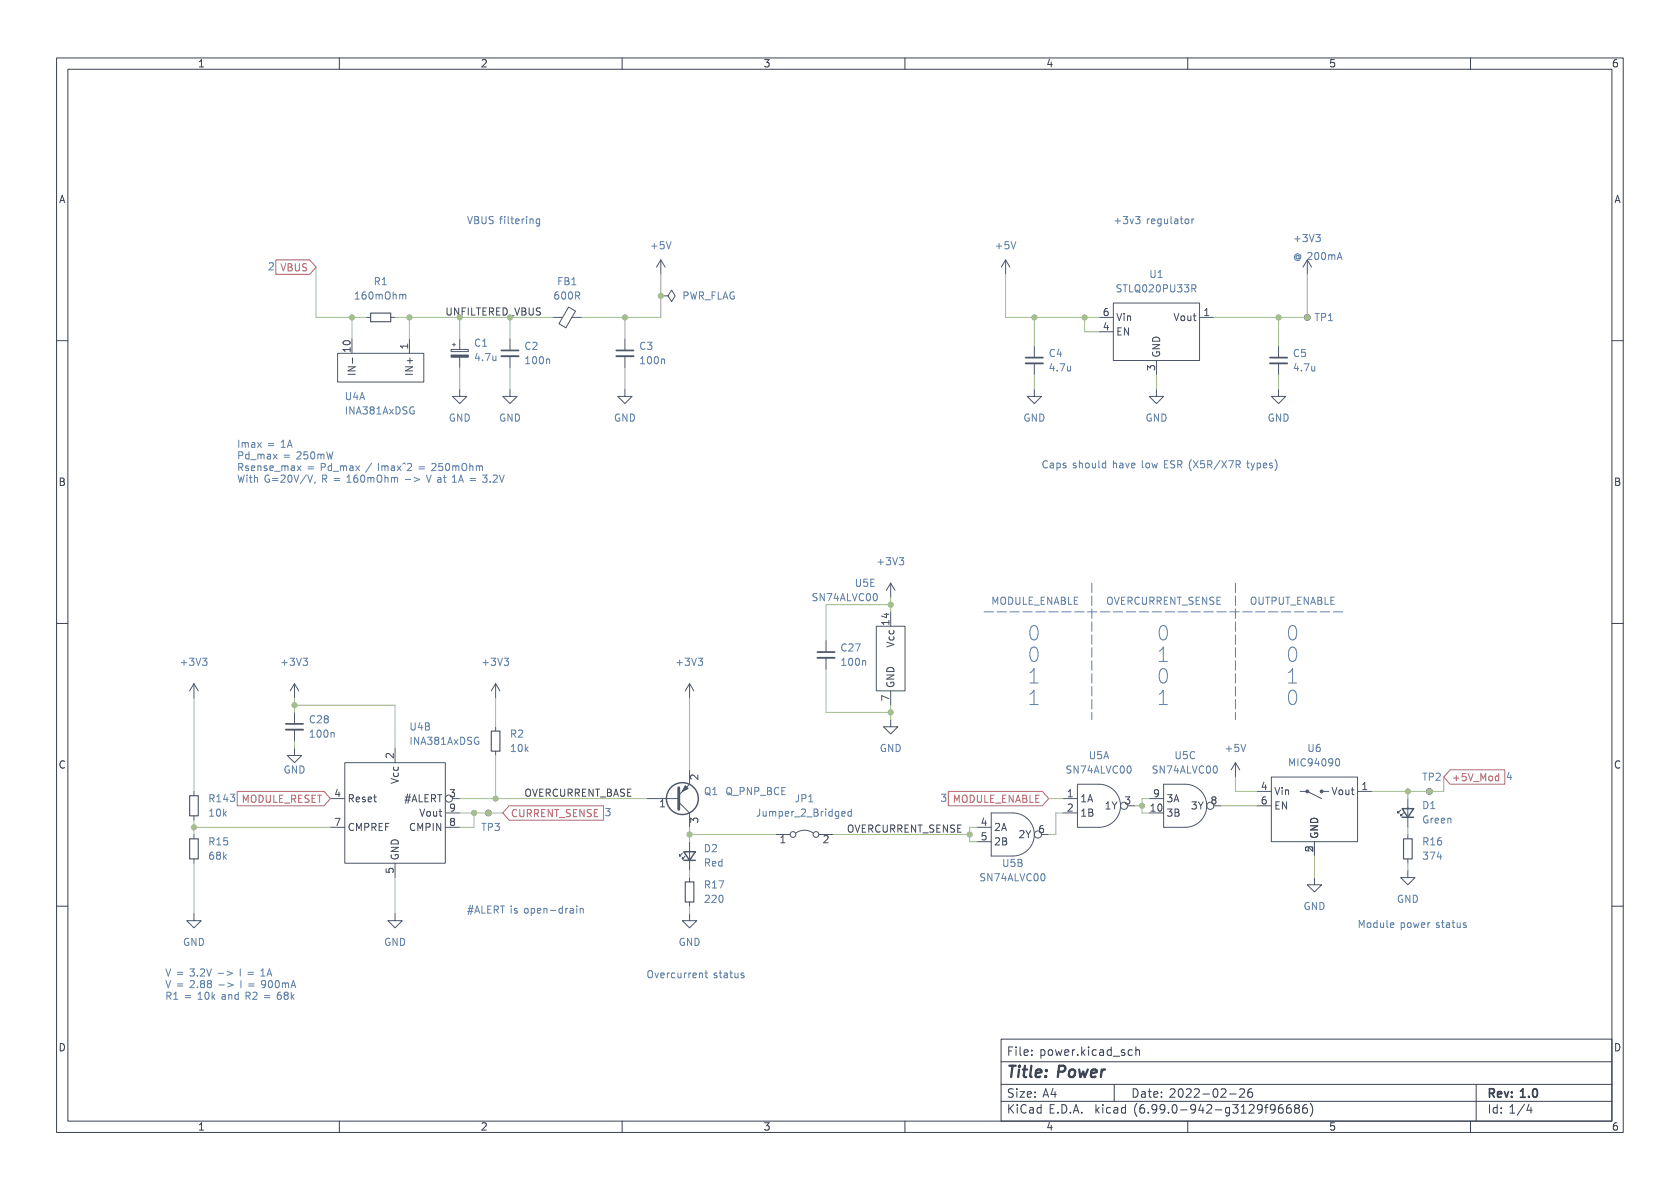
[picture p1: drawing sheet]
<svg xmlns="http://www.w3.org/2000/svg" width="297mm" height="210mm" viewBox="0 0 297 210" stroke-linecap="round" stroke-linejoin="round" font-family="sans-serif">
<path d="M0 .2h297v210.1h-297z" fill="#fff" stroke="#fff" stroke-width=".18"/>
<g fill="none" stroke="#3b4252" stroke-width=".18">
<path d="M10 10.2h277v190.1h-277zM12 12.2h273v186.1h-273zM60 10.2v2M110 10.2v2M160 10.2v2M210 10.2v2M260 10.2v2M10 60.2h2M285 60.2h2M10 110.2h2M285 110.2h2M10 160.2h2"/>
<path d="M285 160.2h2M60 198.3v2M110 198.3v2M160 198.3v2M177 183.8h108v14.5h-108zM177 194.8h108M177 191.8h108M177 187.8h108M185.8 193.5h1M186.5 193v1M197 191.8v3M198.5 186.1l.3 .1 .1 .2-.2 .2h-.3"/>
<path d="M198.5 185.6l.3 .1M200.2 185.7l-.4-.1-.3 .3v.4l.1 .3h.6M200.8 185.8l.2-.2 .4 .1 .1 .9M200.8 185.1v1.5M210 198.3v2M217.4 193.5h1.1M219.2 192.7l.6-.2 .2 .2v.3l-.9 1h.9M221.3 192.5a.59 .59 0 0 0-.7 .7v.5l.2 .3h.4l.2-.1 .1-.5-.2-.2-.4-.1-.3 .3M223.2 196l-.3 .3-.4-.1-.2-.2 .2-.6 .4-.1 .2 .2a.99 .99 0 0 1-.4 1.3h-.2M223.6 195.8h.6M224.2 195.3l-.4 .2v1.3M225.5 196l-.3 .3h-.3l-.3-.3 .1-.6 .5-.1 .2 .2a.99 .99 0 0 1-.4 1.3h-.3"/>
<path d="M226.7 195.3a.59 .59 0 0 0-.7 .7v.5l.2 .3h.4l.2-.1 .1-.5-.2-.2-.4-.1-.3 .3M228.2 195.3a.59 .59 0 0 0-.7 .7v.5l.1 .3h.4l.2-.1 .1-.5-.1-.2-.5-.1-.2 .3M229.2 196l-.3 .3 .1 .4 .2 .1h.4l.1-.3v-.4l-.2-.1M229.2 196l-.3-.3 .3-.4 .4 .1 .1 .2-.2 .4M229.2 196h.3M231 195.3a.59 .59 0 0 0-.7 .7v.5l.2 .3h.4l.2-.1 .1-.5-.2-.2-.4-.1-.3 .3M231.7 195.1a1.72 1.72 0 0 1 0 2.3M260 198.3v2M261 191.8v6.5M269.5 195.3l-1.2 1.9M270.3 195.3l-.3 1h.9M270.7 195.8v1"/>
</g>
<path d="M271.6 192.6l.2 .5-.2 .9" fill="none" stroke="#3b4252" stroke-width=".3"/>
<path d="M195.4 189.1l-.4 .1" fill="none" stroke="#3b4252" stroke-width=".4"/>
<g fill="none" stroke="#4c566a" stroke-width=".18">
<path d="M64.8 56.1h.7M69.1 56.1h.7M72.4 59.9v2.6M81.3 59.9v1.9M90.2 59.9v2.1M97.8 56.1h1.6M100.5 54.3l1.3 .7-1.7 3-1.3-.8zM101.1 56.1h1.8M110.5 59.9v2.1M116.8 52.3h1.3l.6 1 .7-1-.7-1-.6 1M116.8 52.3h.1M116.8 46l-.7 1.2"/>
<path d="M116.8 46v2.5M116.8 46l.8 1.2M177.8 46l-.8 1.2M177.8 46v2.5M177.8 46l.8 1.2M194.3 56.1h2.5M194.3 58.7h2.5M196.8 53.6h15.3v10.1h-15.3zM212.1 56.1h2.5M231.1 56.1h.1M231.1 46l-.7 1.2M231.1 46v2.5"/>
<path d="M231.1 46l.8 1.2M59.7 62.5h15.2v5.1h-15.2zM79.8 61.8h3v.4h-3zM80 61h.5M80.3 60.7v.5M81.3 68.8v1.3h1.2l-1.2 1.3-1.3-1.3h1.3M81.3 63.2v1.8M90.2 68.8v1.3h1.2l-1.2 1.3-1.3-1.3h1.3M90.2 63v2M110.5 68.8v1.3h1.3l-1.3 1.3-1.3-1.3h1.3M110.5 63v2M182.9 68.8v1.3h1.2l-1.2 1.3-1.3-1.3h1.3"/>
<path d="M182.9 61.2v2M182.9 64.3v2M204.5 68.8v1.3h1.2l-1.2 1.3-1.3-1.3h1.3M204.5 63.7v2.6M226.1 68.8v1.3h1.2l-1.2 1.3-1.3-1.3h1.3M226.1 61.2v2M226.1 64.3v2M146 113.3v2M146 116.3v2.1M154.9 110.7h5.1v11.5h-5.1zM157.5 103.1v2.6M157.5 103.1l-.8 1.3"/>
<path d="M157.5 103.1l.7 1.3M34.3 120.9l-.8 1.3M34.3 120.9v2.5M34.3 139.9v.8M34.3 120.9l.8 1.3M52.1 132.3v1.3h1.2l-1.2 1.3-1.3-1.3h1.3M52.1 120.9l-.8 1.3M52.1 120.9v2.5M52.1 126v2M52.1 129v2.1M52.1 120.9l.7 1.3M61 134.9h17.7v17.7h-17.7z"/>
<path d="M69.8 132.3v2.6M87.6 120.9l-.7 1.3M87.6 120.9v2.5M87.6 128.5v.8M87.6 132.8v.8M87.6 120.9l.8 1.3M121.9 136.1v2.6l-1.9 1.9M121.9 120.9v2.5M121.9 120.9l-.7 1.3M121.9 120.9l.8 1.3M157.5 127.2v1.3h1.2l-1.2 1.3-1.3-1.3h1.3M157.5 122.2v2.5"/>
<path d="M190.5 138.7h3.8a3.8 3.8 0 0 1 3.8 3.8 3.8 3.8 0 0 1-3.8 3.8h-3.8zM205.7 138.7h3.8a3.8 3.8 0 0 1 3.9 3.8 3.8 3.8 0 0 1-3.9 3.8h-3.8zM218.4 134.9l-.7 1.2M218.4 134.9v2.5M218.4 134.9l.8 1.2M222.2 139.9h2.6M224.8 137.4h15.2v11.4h-15.2zM229.9 139.9h1.2l2.6 1.3M233.7 139.9h1.2M240 139.9h2.6M252.7 139.9h.1M34.3 144.3v.7"/>
<path d="M34.3 147.6v.7M34.3 151.9v.7M58.4 146.3h2.6M58.4 141.2h2.6M69.8 152.6v2.6M78.7 146.3h2.6M78.7 143.8h2.6M80 141.2h1.3M86.4 143.8h.1M114.3 141.2h5.7M120 141.9l1.9 1.9v2.5M120.6 150.9l-.5 .5v-.3v.3h.3"/>
<path d="M121.2 151.4l-.6 .5v-.3v.3h.3M121.9 148.8v5.1M121.9 155.2v.8M121.9 159.5v.8M137.2 147.6h2.5M140.7 147.3a2.54 2.54 0 0 1 3.1 0M144.8 147.6h2.5M172.7 146.3h2.6M172.7 148.8h2.6M175.3 143.8h3.8a3.8 3.8 0 0 1 3.8 3.8 3.8 3.8 0 0 1-3.8 3.8h-3.8zM184.1 147.6h1.3M188 141.2h2.5"/>
<path d="M188 143.8h2.5M199.4 142.5h1.3M203.2 141.2h2.5M214.6 142.5h1.3M222.2 142.5h2.6M232.4 155.2v1.3h1.3l-1.3 1.2-1.3-1.2h1.3M232.4 148.8v2.6M247.6 143.3l-.5 .5v-.3v.3h.3M248.2 143.8l-.6 .5v-.3v.3h.3M248.9 153.9v1.3h1.3l-1.3 1.3-1.3-1.3h1.3M248.9 141.2v5.1M248.9 147.6v.7"/>
<path d="M248.9 151.9v.7M34.3 161.5v1.3h1.3l-1.3 1.3-1.3-1.3h1.3M69.8 161.5v1.3h1.3l-1.3 1.3-1.2-1.3h1.2M121.9 161.5v1.3h1.3l-1.3 1.3-1.3-1.3h1.3"/>
<circle cx="231.1" cy="56.1" r=".51"/>
<circle cx="252.7" cy="139.9" r=".51"/>
<circle cx="79.4" cy="141.2" r=".63"/>
<circle cx="86.4" cy="143.8" r=".51"/>
<circle cx="140.2" cy="147.6" r=".51"/>
<circle cx="144.3" cy="147.6" r=".51"/>
<circle cx="183.5" cy="147.6" r=".63"/>
<circle cx="198.8" cy="142.5" r=".63"/>
<circle cx="214" cy="142.5" r=".63"/>
</g>
<path d="M65.5 55.4h3.6v1.5h-3.6zM86.9 129.3h1.5v3.5h-1.5zM33.5 140.7h1.6v3.6h-1.6zM33.5 148.3h1.6v3.6h-1.6zM121.2 156h1.5v3.5h-1.5zM248.2 148.3h1.5v3.6h-1.5z" fill="none" stroke="#4c566a" stroke-width=".2"/>
<g fill="none" stroke="#4c566a" stroke-width=".25">
<path d="M120.9 150.6h2l-1 1.5zM120.9 152.1h2M247.9 143h2l-1 1.5zM247.9 144.5h2"/>
<circle cx="120.6" cy="141.2" r="2.82"/>
</g>
<path d="M88.6 63h3.1M109 63h3M181.4 64.3h3M224.5 64.3h3.1M144.5 116.3h3.1M50.5 129h3.1" fill="none" stroke="#4c566a" stroke-width=".33"/>
<path d="M88.6 62h3.1M109 62h3M181.4 63.2h3M224.5 63.2h3.1M144.5 115.3h3.1M50.5 128h3.1" fill="none" stroke="#4c566a" stroke-width=".3"/>
<g fill="#4c566a" stroke="#4c566a" stroke-width=".18">
<path d="M121.2 138.9l.5 .5-1.1 .5z"/>
<path d="M79.8 62.8h3v.4h-3z"/>
<circle cx="231.1" cy="139.9" r=".25"/>
<circle cx="233.7" cy="139.9" r=".25"/>
</g>
<g fill="none" stroke="#5e81ac" stroke-width=".18">
<path d="M94.1 38.7l.2 .2v.7M95.4 38.8l-.4-.1-.2 .3 .1 .5h.5M95.4 38.7v1l-.2 .3-.3-.1M208.7 38.7h.5M208.9 38.3v1.1l.3 .2M209.6 38.8l.2-.1 .3 .1 .1 .5-.1 .2-.3 .1-.2-.2zM210.7 38.7v.9M211.1 38.7l-.4 .3M236.6 45.5h.6M236.9 44.6l.4 1.3M50.8 79.1l.4-1.3 .5 1.3M50.9 78.7h.6"/>
<path d="M57.8 79.9l.3 1.3 .2-.9 .3 .9 .3-1.3M56.9 80.3l.4 .2v.7M79 82h.1a.68 .68 0 0 1 .4 .6 .68 .68 0 0 1-.4 .6 .84 .84 0 0 1-.1-1.2zM80 85.3h.7M80 82.4v.8M80 82.5l.4-.1 .2 .2M80.2 84.2l.2-.2v1.3M80.6 82.6l.2-.2h.3v.8M80.6 82.6v.6M81.1 85.3l.4-1.3 .4 1.3M81.2 84.9h.6M81.9 82h.1a.43 .43 0 0 1 .5 .4v.4a.42 .42 0 0 1-.4 .4 .42 .42 0 0 1-.4-.4v-.4z"/>
<path d="M83.1 82.5l.2-.1h.3v.8M83.1 82v1.2M83.1 84.6h1M83.1 85h1M84.2 82.5l.4-.1 .2 .2M84.2 82.4v.8M84.8 82.6l.1-.2h.3l.1 .8M84.8 82.6v.6M85.3 84h.8l-.4 .5 .4 .1v.6l-.2 .1-.6-.1M86.7 85.2v.1M87.2 84.1l.5-.1 .2 .4-.8 .9h.8M88.3 84l.4 1.3 .4-1.3"/>
<path d="M220.4 81.9h.5M220.6 81.5v1.1l.3 .1M221.2 81.9l.3 .8M221.5 82.7l-.3 .5M221.8 81.9l-.3 .8M222.3 82l.3-.1 .3 .2-.1 .6h-.5M222.3 81.9v1.3M223.4 82.3l.6-.1-.1-.2-.3-.1-.2 .2v.6h.5M224.9 82l-.3-.1-.1 .2v.2l.4 .1v.3h-.4M225.4 81.3a1.46 1.46 0 0 1 0 1.9M150.5 143.1v1.2M150.5 143.5h-.3l-.3 .2 .1 .6h.5"/>
<path d="M43.8 171.9h1M43.8 172.3h1M46.1 172.6h.7M46.1 171.7l.4-.4v1.3M47.2 172.6l.4-1.3 .5 1.3M47.3 172.2h.6M47.6 173.5l.2-.1a.68 .68 0 0 1 .4 .6 .68 .68 0 0 1-.4 .7l-.2-.2-.2-.3zM48.8 173.5l.2-.1a.68 .68 0 0 1 .4 .6 .68 .68 0 0 1-.4 .7 .84 .84 0 0 1-.2-1.2zM49.6 175.4l-.3 .1a.85 .85 0 0 0 0 1.2l.4-.1v-.4l-.2-.3-.4 .1-.1 .2M49.9 173.8v.9M49.9 173.9l.4-.1 .2 .2M50.5 176l-.3-.2 .3-.4h.2l.3 .3-.3 .3"/>
<path d="M50.5 176l-.3 .2v.3l.3 .2h.3l.2-.2v-.3l-.3-.2M50.5 176h.2M50.5 174l.2-.2 .3 .1v.8M50.5 174v.7M51.4 174.7l.5-1.3 .4 1.3M51.5 175.4v1.3M51.6 174.3h.6M51.6 176.2l.4 .5M52 175.9l-.5 .5M100.8 160.7h.5l.1 .8M101.4 160.9l-.5 .1-.1 .2 .1 .3 .5-.1M102 160.2v.1"/>
<path d="M102 160.6v.9M102.6 160.8l.2-.2 .3 .1v.8M102.6 160.6v.9M129 172.1h.5M129.4 172.9h.1M129.9 172.1l.1 .7 .3 .1 .2-.1M130.5 172.1v.8M131.5 172.1h-.3l-.2 .1 .1 .2 .4 .1v.3h-.5M256.7 163.2h.5M256.9 162.7v1.1l.3 .2M257.6 163.2l.1 .8h.3l.2-.1M258.2 163.2v.8"/>
<path d="M259.2 163.2h-.3l-.2 .2 .1 .1 .4 .2v.3h-.5"/>
</g>
<path d="M120 139.3v3.8" fill="none" stroke="#4c566a" stroke-width=".51"/>
<path d="M61.5 66.2h1.3" fill="none" stroke="#434c5e" stroke-width=".18"/>
<path d="M48.8 46h6l1.1 1.2-1.1 1.3h-6zM41.9 139.9h15.4l1.1 1.3-1.1 1.3h-15.4zM167.7 139.9h16.6l1.1 1.3-1.1 1.3h-16.6zM256.4 136.1h9.7v2.6h-9.7l-1.1-1.3zM264.6 137.2l.4 .1M265 136.8v1.3M265 138l-.4 .1M90 142.5h16.7v2.5h-16.7l-1.1-1.2z" fill="none" stroke="#bf616a" stroke-width=".18"/>
<path d="M174 108.2h63.5M193 103.1v24.1M218.4 103.1v24.1" fill="none" stroke="#5e81ac" stroke-width=".18" stroke-dasharray="1.7 .6"/>
<g fill="none" stroke="#a3be8c" stroke-width=".18">
<path d="M55.9 47.2v8.9h8.9M62.2 56.1v3.8M69.8 56.1h28M72.4 56.1v3.8M81.3 56.1v3.8M90.2 56.1v3.8M110.5 56.1v3.8M116.8 48.5v7.6h-13.9M177.8 48.5v7.6h16.5M182.9 56.1v5.1M191.8 56.1v2.6h2.5M226.1 56.1v5.1"/>
<path d="M231.1 48.5v7.6h-16.5M81.3 65v3.8M90.2 65v3.8M110.5 65v3.8M182.9 66.3v2.5M204.5 66.3v2.5M226.1 66.3v2.5M146 118.4v7.6h11.5M157.5 105.7v2.5M157.5 106.9h-11.5v6.4M34.3 123.4v16.5M52.1 123.4v2.6"/>
<path d="M52.1 131.1v1.2M52.1 124.7h17.7v7.6M87.6 123.4v5.1M87.6 133.6v7.6M121.9 123.4v12.7M157.5 124.7v2.5M218.4 137.4v2.5h3.8M248.9 139.9v1.3M255.3 137.4v2.5h-12.7M34.3 146.3h24.1M34.3 145v2.6M34.3 152.6v8.9"/>
<path d="M69.8 155.2v6.3M81.3 141.2h33M81.3 143.8h7.6M83.8 143.8v2.5h-2.5M121.9 147.6h15.3M121.9 146.3v2.5M121.9 153.9v1.3M147.3 147.6h24.1M172.7 146.3h-1.3v2.5h1.3M185.4 141.2h2.6M188 143.8h-1.3v3.8h-1.3M200.7 142.5h1.2"/>
<path d="M203.2 141.2h-1.3v2.6h1.3M215.9 142.5h6.3M232.4 151.4v3.8M248.9 146.3v1.3M248.9 152.6v1.3M121.9 160.3v1.2"/>
</g>
<g fill="#a3be8c" stroke="#a3be8c" stroke-width=".18">
<circle cx="252.7" cy="139.9" r=".46"/>
<circle cx="201.9" cy="142.5" r=".46"/>
<circle cx="248.9" cy="139.9" r=".46"/>
<circle cx="72.4" cy="56.1" r=".46"/>
<circle cx="110.5" cy="56.1" r=".46"/>
<circle cx="116.8" cy="52.3" r=".46"/>
<circle cx="62.2" cy="56.1" r=".46"/>
<circle cx="157.5" cy="106.9" r=".46"/>
<circle cx="182.9" cy="56.1" r=".46"/>
<circle cx="191.8" cy="56.1" r=".46"/>
<circle cx="226.1" cy="56.1" r=".46"/>
<circle cx="231.1" cy="56.1" r=".46"/>
<circle cx="157.5" cy="126" r=".46"/>
<circle cx="121.9" cy="147.6" r=".46"/>
<circle cx="86.4" cy="143.8" r=".46"/>
<circle cx="87.6" cy="141.2" r=".46"/>
<circle cx="171.4" cy="147.6" r=".46"/>
<circle cx="52.1" cy="124.7" r=".46"/>
<circle cx="34.3" cy="146.3" r=".46"/>
<circle cx="83.8" cy="143.8" r=".46"/>
</g>
<g font-size="3.5" fill="#5e81ac">
<text x="181.6" y="113.3">0</text>
<text x="204.5" y="113.3">0</text>
<text x="227.3" y="113.3">0</text>
<text x="181.6" y="117.1">0</text>
<text x="204.5" y="117.1">1</text>
<text x="227.3" y="117.1">0</text>
<text x="181.6" y="124.7">1</text>
<text x="181.6" y="120.9">1</text>
<text x="204.5" y="124.7">1</text>
<text x="204.5" y="120.9">0</text>
<text x="227.3" y="120.9">1</text>
<text x="227.3" y="124.7">0</text>
</g>
<text font-size="2.8" fill="#3b4252" x="178" y="190.6">Title: Power</text>
<g font-size="2.1" fill="#3b4252">
<text x="178" y="186.7">File: power.kicad_sch</text>
<text x="178" y="196.9">KiCad E.D.A. kicad (6.99.0-942-g3129f96686)</text>
<text x="178" y="194.1">Size: A4</text>
<text x="200" y="194.1">Date: 2022-02-26</text>
<text x="263" y="194.1">Rev: 1.0</text>
<text x="263" y="196.9">Id: 1/4</text>
</g>
<g font-size="1.8" fill="#3b4252">
<text x="35" y="11.9">1</text>
<text x="85" y="11.9">2</text>
<text x="135" y="11.9">3</text>
<text x="185" y="11.9">4</text>
<text x="235" y="11.9">5</text>
<text x="285" y="11.9">6</text>
<text x="10.3" y="35.9">A</text>
<text x="285.3" y="35.9">A</text>
<text x="10.3" y="85.9">B</text>
<text x="285.3" y="85.9">B</text>
<text x="10.3" y="135.9">C</text>
<text x="285.3" y="135.9">C</text>
<text x="10.3" y="185.9">D</text>
<text x="285.3" y="185.9">D</text>
<text x="35" y="199.9">1</text>
<text x="85" y="199.9">2</text>
<text x="135" y="199.9">3</text>
<text x="185" y="199.9">4</text>
<text x="235" y="199.9">5</text>
<text x="285" y="199.9">6</text>
</g>
<g font-size="1.8" fill="#5e81ac">
<text x="82.5" y="39.6">VBUS filtering</text>
<text x="196.8" y="39.6">+3v3 regulator</text>
<text x="47.5" y="47.8">2 VBUS</text>
<text x="115.2" y="44.1">+5V</text>
<text x="176.2" y="44.1">+5V</text>
<text x="228.6" y="46">@ 200mA</text>
<text x="229.1" y="42.8">+3V3</text>
<text x="63" y="53">160mOhm</text>
<text x="66.2" y="50.4">R1</text>
<text x="98.2" y="53">600R</text>
<text x="98.6" y="50.4">FB1</text>
<text x="120.4" y="53">PWR_FLAG</text>
<text x="197.8" y="51.7">STLQ020PU33R</text>
<text x="203.3" y="49.1">U1</text>
<text x="232.5" y="56.8">TP1</text>
<text x="83.9" y="61.3">C1</text>
<text x="84.1" y="63.8">4.7u</text>
<text x="92.8" y="61.8">C2</text>
<text x="93.1" y="64.4">100n</text>
<text x="113.1" y="61.8">C3</text>
<text x="113.4" y="64.4">100n</text>
<text x="185.5" y="63.1">C4</text>
<text x="185.7" y="65.7">4.7u</text>
<text x="228.7" y="63.1">C5</text>
<text x="228.9" y="65.7">4.7u</text>
<text x="61" y="70.7">U4A</text>
<text x="61.2" y="73.3">INA381AxDSG</text>
<text x="79.3" y="74.5">GND</text>
<text x="88.2" y="74.5">GND</text>
<text x="108.5" y="74.5">GND</text>
<text x="180.9" y="74.5">GND</text>
<text x="202.5" y="74.5">GND</text>
<text x="224.1" y="74.5">GND</text>
<text x="41.9" y="79.2">Imax = 1A</text>
<text x="41.9" y="81.2">Pd_max = 250mW</text>
<text x="41.9" y="83.3">Rsense_max = Pd_max / Imax^2 = 250mOhm</text>
<text x="184.1" y="82.8">Caps should have low ESR (X5R/X7R types)</text>
<text x="41.9" y="85.3">With G=20V/V, R = 160mOhm -&gt; V at 1A = 3.2V</text>
<text x="155.4" y="99.9">+3V3</text>
<text x="143.8" y="106.3">SN74ALVC00</text>
<text x="151.2" y="103.8">U5E</text>
<text x="175.3" y="106.9">MODULE_ENABLE</text>
<text x="195.6" y="106.9">OVERCURRENT_SENSE</text>
<text x="221" y="106.9">OUTPUT_ENABLE</text>
<text x="32.2" y="117.7">+3V3</text>
<text x="50" y="117.7">+3V3</text>
<text x="85.5" y="117.7">+3V3</text>
<text x="119.8" y="117.7">+3V3</text>
<text x="148.8" y="115.2">C27</text>
<text x="149" y="117.7">100n</text>
<text x="54.8" y="127.9">C28</text>
<text x="55" y="130.4">100n</text>
<text x="72.5" y="129.2">U4B</text>
<text x="72.6" y="131.7">INA381AxDSG</text>
<text x="90.3" y="130.4">R2</text>
<text x="50.1" y="136.8">GND</text>
<text x="90.4" y="133">10k</text>
<text x="155.5" y="133">GND</text>
<text x="188.7" y="136.8">SN74ALVC00</text>
<text x="192.5" y="134.2">U5A</text>
<text x="203.9" y="136.8">SN74ALVC00</text>
<text x="207.8" y="134.2">U5C</text>
<text x="216.8" y="133">+5V</text>
<text x="228.3" y="135.5">MIC94090</text>
<text x="231.3" y="133">U6</text>
<text x="266.4" y="138">4</text>
<text x="37" y="141.9">R14</text>
<text x="40.6" y="141.8">3 MODULE_RESET</text>
<text x="124.5" y="140.6">Q1</text>
<text x="128.3" y="140.6">Q_PNP_BCE</text>
<text x="140.7" y="141.9">JP1</text>
<text x="166.4" y="141.8">3 MODULE_ENABLE</text>
<text x="251.6" y="138">TP2</text>
<text x="251.6" y="143.1">D1</text>
<text x="37" y="149.5">R15</text>
<text x="37.1" y="144.4">10k</text>
<text x="85.2" y="146.9">TP3</text>
<text x="90.3" y="144.5">CURRENT_SENSE 3</text>
<text x="134.2" y="144.4">Jumper_2_Bridged</text>
<text x="251.6" y="145.6">Green</text>
<text x="251.7" y="149.5">R16</text>
<text x="37.1" y="152">68k</text>
<text x="124.5" y="153.2">Red</text>
<text x="124.6" y="150.7">D2</text>
<text x="173.5" y="155.8">SN74ALVC00</text>
<text x="177.3" y="153.3">U5B</text>
<text x="251.8" y="152">374</text>
<text x="82.5" y="161.5">#ALERT is open-drain</text>
<text x="124.7" y="157.1">R17</text>
<text x="124.8" y="159.6">220</text>
<text x="230.4" y="160.9">GND</text>
<text x="247" y="159.6">GND</text>
<text x="32.3" y="167.3">GND</text>
<text x="67.9" y="167.3">GND</text>
<text x="120" y="167.3">GND</text>
<text x="240" y="164.1">Module power status</text>
<text x="29.2" y="172.7">V = 3.2V -&gt; I = 1A</text>
<text x="114.3" y="173">Overcurrent status</text>
<text x="29.2" y="174.7">V = 2.88 -&gt; I = 900mA</text>
<text x="29.2" y="176.8">R1 = 10k and R2 = 68k</text>
</g>
<text font-size="1.8" fill="#a3be8c" x="78.7" y="55.8">UNFILTERED_VBUS</text>
<g font-size="1.8" fill="#434c5e">
<text x="195.1" y="58.4">4</text>
<text x="195.1" y="55.9">6</text>
<text x="197.4" y="59.3">EN</text>
<text x="197.4" y="56.8">Vin</text>
<text x="207.7" y="56.8">Vout</text>
<text x="212.9" y="55.9">1</text>
<text x="62" y="62.2" transform="rotate(-90 62 62.2)">10</text>
<text x="62.9" y="65.3" transform="rotate(-90 62.9 65.3)">IN-</text>
<text x="72.1" y="61.7" transform="rotate(-90 72.1 61.7)">1</text>
<text x="73" y="65.8" transform="rotate(-90 73 65.8)">IN+</text>
<text x="204.2" y="65.5" transform="rotate(-90 204.2 65.5)">3</text>
<text x="205.1" y="63.2" transform="rotate(-90 205.1 63.2)">GND</text>
<text x="157.2" y="110.5" transform="rotate(-90 157.2 110.5)">14</text>
<text x="158.1" y="114.4" transform="rotate(-90 158.1 114.4)">Vcc</text>
<text x="157.2" y="123.9" transform="rotate(-90 157.2 123.9)">7</text>
<text x="158.1" y="121.7" transform="rotate(-90 158.1 121.7)">GND</text>
<text x="69.6" y="134.1" transform="rotate(-90 69.6 134.1)">2</text>
<text x="123.4" y="137.9" transform="rotate(-90 123.4 137.9)">2</text>
<text x="59.2" y="141">4</text>
<text x="61.5" y="141.9">Reset</text>
<text x="70.5" y="138.5" transform="rotate(-90 70.5 138.5)">Vcc</text>
<text x="71.4" y="141.9">#ALERT</text>
<text x="79.5" y="141">3</text>
<text x="79.5" y="143.5">9</text>
<text x="92.7" y="140.9">OVERCURRENT_BASE</text>
<text x="116.7" y="142.7">1</text>
<text x="188.7" y="141">1</text>
<text x="188.7" y="143.5">2</text>
<text x="191" y="141.9">1A</text>
<text x="195.4" y="143.1">1Y</text>
<text x="198.9" y="142.2">3</text>
<text x="203.5" y="143.5">10</text>
<text x="204" y="141">9</text>
<text x="206.2" y="141.9">3A</text>
<text x="210.7" y="143.1">3Y</text>
<text x="214.1" y="142.2">8</text>
<text x="223" y="139.7">4</text>
<text x="223" y="142.2">6</text>
<text x="225.3" y="140.6">Vin</text>
<text x="225.3" y="143.1">EN</text>
<text x="235.6" y="140.6">Vout</text>
<text x="240.8" y="139.7">1</text>
<text x="59.2" y="146">7</text>
<text x="61.5" y="146.9">CMPREF</text>
<text x="72.5" y="146.9">CMPIN</text>
<text x="74.3" y="144.4">Vout</text>
<text x="79.5" y="146">8</text>
<text x="123.4" y="145.5" transform="rotate(-90 123.4 145.5)">3</text>
<text x="137.9" y="149.1">1</text>
<text x="145.6" y="149.1">2</text>
<text x="149.5" y="147.2">OVERCURRENT_SENSE</text>
<text x="173.5" y="146">4</text>
<text x="173.5" y="148.6">5</text>
<text x="175.8" y="146.9">2A</text>
<text x="175.8" y="149.5">2B</text>
<text x="180.2" y="148.2">2Y</text>
<text x="183.7" y="147.3">6</text>
<text x="191" y="144.4">1B</text>
<text x="206.2" y="144.4">3B</text>
<text x="233" y="148.3" transform="rotate(-90 233 148.3)">GND</text>
<text x="69.6" y="154.4" transform="rotate(-90 69.6 154.4)">5</text>
<text x="70.5" y="152.1" transform="rotate(-90 70.5 152.1)">GND</text>
<text x="232.2" y="150.6" transform="rotate(-90 232.2 150.6)">2</text>
</g>
<text font-size="1.8" fill="#bf616a" x="256.7" y="138.1">+5V_Mod</text>
</svg>
